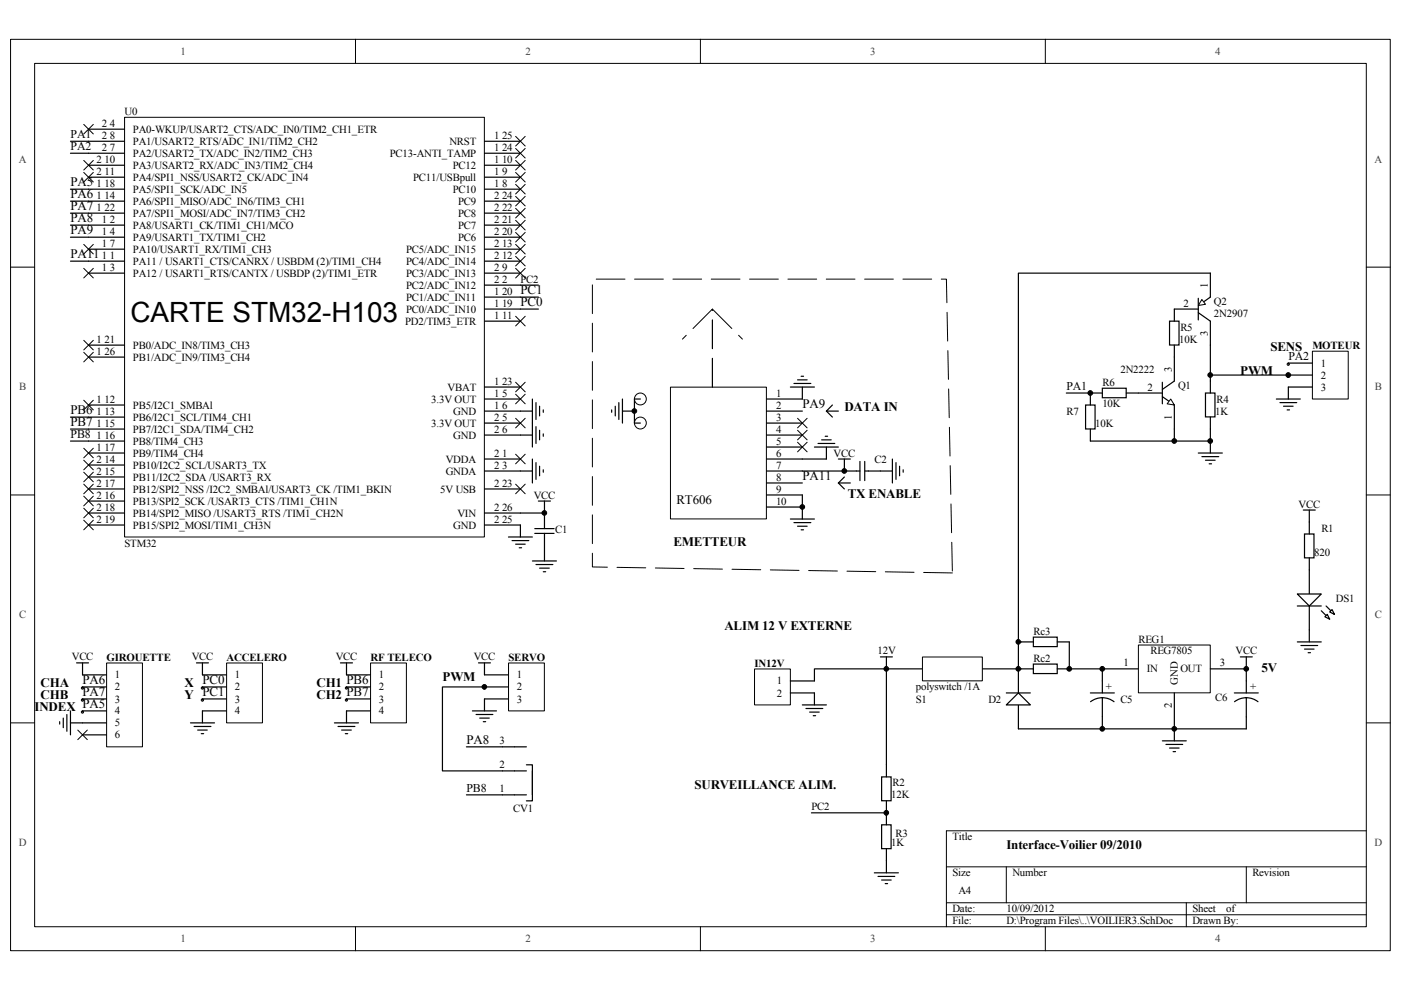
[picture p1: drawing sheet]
<svg xmlns="http://www.w3.org/2000/svg" width="297mm" height="210mm" viewBox="0 0 297 210" stroke-linecap="round" stroke-linejoin="round" font-family="sans-serif">
<path d="M2.2 8.3h292.6v193.3h-292.6z" fill="none" stroke="#000" stroke-width=".21"/>
<path d="M7.4 13.5h282.3v183h-282.3z" fill="#fff"/>
<g fill="none" stroke="#000" stroke-width=".21">
<path d="M7.3 13.4h282.4v183.1h-282.4zM75.4 8.3v5.1M148.5 8.3v5.1M221.6 8.3v5.1M2.2 56.6h5.1M289.7 56.6h5.1M2.2 104.9h5.1M289.7 104.9h5.1M2.2 153.3h5.1M289.7 153.3h5.1M289.7 176.1h-89v20.4M75.4 196.5v5.1"/>
<path d="M148.5 196.5v5.1M200.7 183.8h89M200.7 191.4h89M200.7 194h89M213.4 183.8v7.6M221.6 196.5v5.1M251.5 191.4v5.1M264.2 183.8v7.6"/>
</g>
<path d="M276.6 113.2h2v5.1h-2zM277.6 110.7v2.5M277.6 118.3v7.6M277.6 128.5v5.1" fill="none" stroke="#000" stroke-width=".25"/>
<path d="M275.1 125.9h5l-2.5 2.6z" fill="#fff"/>
<path d="M275.1 125.9h5l-2.5 2.6zM280.1 129.5l1.8 1.8M281.2 128.5l1.7 1.8" fill="none" stroke="#000" stroke-width=".25"/>
<path d="M281.4 130.3l.5 1-1-.5z" fill="#fff"/>
<path d="M281.4 130.3l.5 1-1-.5z" fill="none" stroke="#000" stroke-width=".25"/>
<path d="M281.9 129.8l.5-.6 .5 1.1z" fill="#fff"/>
<path d="M162.5 84.6h7.6M162.5 87.2h7.6M162.5 89.7h7.6M162.5 92.2h7.6M162.5 94.8h7.6M162.5 97.3h7.6M162.5 99.9h7.6M162.5 102.4h7.6M162.5 104.9h7.6M162.5 107.5h7.6M275.1 128.5h5M281.9 129.8l.5-.6 .5 1.1z" fill="none" stroke="#000" stroke-width=".25"/>
<path d="M142.2 82.1h20.3v27.9h-20.3z" fill="#fff"/>
<path d="M142.2 82.1h20.3v27.9h-20.3z" fill="none" stroke="#000" stroke-width=".21"/>
<g fill="none" stroke="#000" stroke-width=".25">
<path d="M169.9 79.8h.5M167.6 82.1h5.1M168.3 81.3h3.6M169.1 80.5h2M170.1 82.1v2.5M172.7 94.8h5.1M173.4 94h3.6M174.2 93.3h2M175 92.5h.5M175.2 94.8v2.5h-5.1M177.8 97.3h2.5M179 97.3v2.6"/>
<path d="M167.6 110h5.1M168.3 110.8h3.6M169.1 111.6h2M169.9 112.3h.5M170.1 107.5v2.5"/>
</g>
<circle cx="135.8" cy="89.7" r="1.26" fill="#fff"/>
<circle cx="135.8" cy="89.7" r="1.26" fill="none" stroke="#000" stroke-width=".21"/>
<path d="M134.5 89.7h1.3" fill="none" stroke="#000" stroke-width=".25"/>
<circle cx="135.8" cy="84.6" r="1.26" fill="#fff"/>
<circle cx="135.8" cy="84.6" r="1.26" fill="none" stroke="#000" stroke-width=".21"/>
<g fill="none" stroke="#000" stroke-width=".25">
<path d="M129.7 86.9v.5M130.4 86.1v2.1M131.2 85.4v3.5M132 84.6v5.1M132 87.2h2.5M134.5 84.6h1.3M276.3 108.1h2.6M277.6 108.1v2.6M12.7 153v.5M13.4 152.3v2M14.2 151.5v3.5M14.9 150.7v5.1"/>
<path d="M14.9 153.3h2.6M16.2 140.5h2.6M17.5 140.5v2.6"/>
</g>
<path d="M151 82.1v-16.6l-6.3 6.4M151 82.1v-16.6l6.4 6.4" fill="none" stroke="#000" stroke-width=".21" stroke-dasharray="6.1 2"/>
<path d="M48.1 140.6h7.5v12.7h-7.5z" fill="#fff"/>
<path d="M48 140.6h7.6v12.7h-7.6z" fill="none" stroke="#000" stroke-width=".21"/>
<path d="M40.4 153.3h5.1M41.1 154h3.6M41.7 140.5h2.5M41.9 154.8h2M42.7 155.6h.5M42.9 140.5v2.6h5.1M42.9 145.6h5.1M42.9 148.2h5.1M48 150.7h-5.1v2.6" fill="none" stroke="#000" stroke-width=".25"/>
<path d="M78.6 140.6h7.6v12.7h-7.6z" fill="#fff"/>
<path d="M78.6 140.6h7.6v12.7h-7.6z" fill="none" stroke="#000" stroke-width=".21"/>
<path d="M70.9 153.3h5.1M71.7 154h3.5M72.2 140.5h2.5M72.4 154.8h2.1M73.2 155.6h.5M73.5 140.5v2.6h5M73.5 145.6h5M73.5 148.2h5M78.5 150.7h-5v2.6M101.4 140.5h2.6M102.7 140.5v2.6" fill="none" stroke="#000" stroke-width=".25"/>
<path d="M107.8 140.6h7.6v10.1h-7.6z" fill="#fff"/>
<path d="M169.1 88.7l2 2M169.1 91.2l2 2.1M169.1 93.8l2 2M171.1 88.7l-2 2M171.1 91.2l-2 2.1M171.1 93.8l-2 2M107.8 140.6h7.6v10.1h-7.6z" fill="none" stroke="#000" stroke-width=".21"/>
<path d="M100.2 150.7h5.1M100.9 151.5h3.6M101.7 152.3h2M102.5 153h.5M102.7 143.1h5.1M102.7 145.6h5.1M107.8 148.2h-5.1v2.5" fill="none" stroke="#000" stroke-width=".25"/>
<path d="M201.9 121.5l-76.3-1.3v-61h75.1l1.2 62.3" fill="none" stroke="#000" stroke-width=".21" stroke-dasharray="6.1 2"/>
<path d="M160 141.9h7.6v7.6h-7.6z" fill="#fff"/>
<path d="M160 141.8h7.6v7.7h-7.6z" fill="none" stroke="#000" stroke-width=".21"/>
<path d="M167.6 144.4h5.1M167.6 146.9h5.1v2.6M170.1 149.5h5.1M170.9 150.2h3.6M171.7 151h2M172.4 151.7h.5M215.9 141.8v5.1M215.9 149.5v5" fill="none" stroke="#000" stroke-width=".25"/>
<path d="M213.4 149.5l2.5-2.6 2.6 2.6z" fill="#fff"/>
<path d="M187.9 141.8h7.7M208.3 141.8h7.6M213.4 149.5l2.5-2.6 2.6 2.6zM213.4 146.9h5.1" fill="none" stroke="#000" stroke-width=".25"/>
<path d="M195.6 139.3h12.7v5.1h-12.7z" fill="#fff"/>
<path d="M195.6 139.3h12.7v5.1h-12.7z" fill="none" stroke="#000" stroke-width=".21"/>
<path d="M134.5 84.6v5.1M175.2 87.2h2.6M175.2 87.2l1.3 1.2M176.5 85.9l-1.3 1.3M261.7 146.9h5.1M264.2 147.9l1.6 .3 .9 .6M264.2 147.9l-1 .2-1.5 .7M264.2 141.8v5.1M264.2 147.9v6.6" fill="none" stroke="#000" stroke-width=".25"/>
<path d="M241.4 136.8h15.2v10.1h-15.2z" fill="#fff"/>
<path d="M241.4 136.8h15.2v10.1h-15.2z" fill="none" stroke="#000" stroke-width=".21"/>
<g fill="none" stroke="#000" stroke-width=".25">
<path d="M263 139.3h2.5M264.2 139.3v2.5h-7.6M275.1 136.1h5M275.8 136.9h3.6M276.6 137.6h2M277.3 138.4h.6M277.6 133.6v2.5M216.6 141.8h2.5M219.1 140.8h5.1v2h-5.1zM224.2 141.8h2.5M231.2 146.9h5.1M233.7 147.9l1.6 .3 .9 .6"/>
<path d="M233.7 147.9l-1.1 .2-1.4 .7M233.7 147.9v6.6M241.3 141.8h-7.6v5.1M246.4 157.1h5.1M247.2 157.8h3.6M248 158.6h2M248.7 159.4h.5M249 146.9v10.2"/>
</g>
<path d="M22.6 140.6h7.6v17.7h-7.6z" fill="#fff"/>
<path d="M16.5 154.8l2 2M18.5 154.8l-2 2M22.6 140.6h7.6v17.7h-7.6z" fill="none" stroke="#000" stroke-width=".21"/>
<g fill="none" stroke="#000" stroke-width=".25">
<path d="M216.6 136.1h2.5M219.1 135.1h5.1v2h-5.1zM224.2 136.1h2.5v5.7h7M17.5 143.1h5.1M17.5 145.6h5.1M17.5 148.2h5.1M17.5 150.7h5.1M17.5 153.3h5.1M17.5 155.8h5.1M172.7 144.4v-2.6h15.2v22.9M172 172.3h15.9M186.9 164.7h2v5.1h-2z"/>
<path d="M186.9 174.9h2v5h-2zM187.9 169.8v5.1M187.9 180v5.1M185.4 185.1h5.1M186.2 185.8h3.5M186.9 186.6h2.1M187.7 187.3h.5"/>
</g>
<path d="M26.4 24.9h76.3v89h-76.3z" fill="#fff"/>
<g fill="none" stroke="#000" stroke-width=".21">
<path d="M17.8 26.4l2 2M17.8 34l2 2M17.8 36.6l2 2M19.8 26.4l-2 2M19.8 34l-2 2M19.8 36.6l-2 2M26.4 24.9h76.3v89h-76.3zM109.3 39.1l2.1 2M109.3 36.6l2.1 2M109.3 34l2.1 2M109.3 31.5l2.1 2M109.3 28.9l2.1 2.1"/>
<path d="M111.4 39.1l-2.1 2M111.4 36.6l-2.1 2M111.4 34l-2.1 2M111.4 31.5l-2.1 2M111.4 28.9l-2.1 2.1M17.8 51.8l2 2M17.8 56.9l2 2M19.8 51.8l-2 2M19.8 56.9l-2 2M109.3 56.9l2.1 2M109.3 54.4l2.1 2M109.3 51.8l2.1 2"/>
<path d="M109.3 49.3l2.1 2M109.3 46.7l2.1 2.1M109.3 44.2l2.1 2M109.3 41.6l2.1 2.1M111.4 56.9l-2.1 2M111.4 54.4l-2.1 2M111.4 51.8l-2.1 2M111.4 49.3l-2.1 2M111.4 46.7l-2.1 2.1M111.4 44.2l-2.1 2M111.4 41.6l-2.1 2.1M17.8 72.2l2 2"/>
<path d="M17.8 74.7l2 2M19.8 72.2l-2 2M19.8 74.7l-2 2M109.3 67.1l2.1 2M111.4 67.1l-2.1 2M17.8 95l2 2.1M17.8 97.6l2 2M17.8 84.9l2 2M19.8 95l-2 2.1M19.8 97.6l-2 2M19.8 84.9l-2 2M109.3 96.3l2.1 2"/>
<path d="M109.3 88.7l2.1 2M109.3 83.6l2.1 2M109.3 81l2.1 2.1M111.4 96.3l-2.1 2M111.4 88.7l-2.1 2M111.4 83.6l-2.1 2M111.4 81l-2.1 2.1M17.8 100.1l2 2.1M17.8 102.7l2 2M17.8 105.2l2 2.1M17.8 107.8l2 2M17.8 110.3l2 2"/>
<path d="M19.8 100.1l-2 2.1M19.8 102.7l-2 2M19.8 105.2l-2 2.1M19.8 107.8l-2 2M19.8 110.3l-2 2M109.3 102.7l2.1 2M111.4 102.7l-2.1 2"/>
</g>
<g fill="none" stroke="#000" stroke-width=".25">
<path d="M14.9 30h11.5M14.9 32.5h11.5M18.8 27.4h7.6M18.8 35h7.6M18.8 37.6h7.6M102.7 30h7.6M102.7 32.5h7.6M102.7 35h7.6M102.7 37.6h7.6M14.9 40.1h11.5M14.9 42.7h11.5M14.9 45.2h11.5"/>
<path d="M14.9 47.7h11.5M14.9 50.3h11.5M14.9 55.4h11.5M18.8 52.8h7.6M18.8 57.9h7.6M102.7 40.1h7.6M102.7 42.7h7.6M102.7 45.2h7.6M102.7 47.7h7.6M102.7 50.3h7.6M102.7 52.8h7.6M102.7 55.4h7.6"/>
<path d="M102.7 57.9h7.6M18.8 73.2h7.6M18.8 75.7h7.6M102.7 65.5h11.4M102.7 63h11.4M102.7 60.5h11.4M102.7 68.1h7.6M14.9 88.4h11.5M14.9 91h11.5M14.9 93.5h11.5M18.8 98.6h7.6M18.8 85.9h7.6"/>
<path d="M18.8 96.1h7.6M102.7 84.6h7.6M102.7 87.2h10.2M102.7 82.1h7.6M102.7 97.3h7.6M102.7 99.9h10.2M102.7 89.7h7.6M102.7 92.2h10.2M112.9 84.6v10.2M112.9 97.3v5.1M113.6 85.4v3.5M113.6 90.5v3.5"/>
<path d="M113.6 98.1v3.5M114.4 86.1v2.1M114.4 91.2v2.1M114.4 98.8v2.1M115.2 86.9v.5M115.2 92v.5M115.2 99.6v.5M170.1 99.9h12.2M182.3 97.8v4.1M183.3 99.9h3.4M183.3 97.8v4.1M18.8 101.1h7.6"/>
<path d="M18.8 103.7h7.6M18.8 106.2h7.6M18.8 108.8h7.6M18.8 111.3h7.6M102.7 103.7h7.6M102.7 108.8h12.7M102.7 111.3h7.6v2.6M107.8 113.9h5.1M108.6 114.6h3.5M109.3 115.4h2.1M110.1 116.1h.5M112.9 118.9h5.1"/>
<path d="M113.4 112.1h4.1M113.4 113.1h4.1M113.6 119.7h3.6M114.1 106.2h2.6M115.4 106.2v5.9M115.4 113.1v5.8M114.4 120.5h2.1M115.2 121.2h.5M98.9 158.3h12.7M102.7 145.6h-8.9v17.8h17.8M215.9 154.5h48.3M98.9 168.5h12.7"/>
<path d="M111.6 162.2h1.3v7.6h-1.3M112.9 163.4v5.1"/>
</g>
<circle cx="17.5" cy="145.9" r=".23" fill="#fff"/>
<circle cx="17.5" cy="145.9" r=".23" fill="none" stroke="#000" stroke-width=".21"/>
<path d="M17.5 145.6v.3" fill="none" stroke="#000" stroke-width=".25"/>
<circle cx="17.5" cy="148.4" r=".24" fill="#fff"/>
<circle cx="17.5" cy="148.4" r=".24" fill="none" stroke="#000" stroke-width=".21"/>
<path d="M17.5 148.2v.2" fill="none" stroke="#000" stroke-width=".25"/>
<path d="M42.7 145.7h.4v.3h-.4z" fill-rule="evenodd" fill="#fff"/>
<path d="M42.7 145.7h.4v.3h-.4z" fill="none" stroke="#000" stroke-width=".21"/>
<path d="M42.9 145.6v.3" fill="none" stroke="#000" stroke-width=".25"/>
<path d="M42.7 148.3h.4v.3h-.4z" fill-rule="evenodd" fill="#fff"/>
<path d="M42.7 148.3h.4v.3h-.4z" fill="none" stroke="#000" stroke-width=".21"/>
<path d="M42.9 148.2v.2" fill="none" stroke="#000" stroke-width=".25"/>
<circle cx="73.4" cy="145.9" r=".23" fill="#fff"/>
<circle cx="73.4" cy="145.9" r=".23" fill="none" stroke="#000" stroke-width=".21"/>
<path d="M73.5 145.6v.3" fill="none" stroke="#000" stroke-width=".25"/>
<circle cx="73.4" cy="148.4" r=".24" fill="#fff"/>
<circle cx="73.4" cy="148.4" r=".24" fill="none" stroke="#000" stroke-width=".21"/>
<path d="M73.5 148.2v.2" fill="none" stroke="#000" stroke-width=".25"/>
<circle cx="102.7" cy="145.9" r=".23" fill="#fff"/>
<circle cx="102.7" cy="145.9" r=".23" fill="none" stroke="#000" stroke-width=".21"/>
<path d="M102.7 145.6v.3" fill="none" stroke="#000" stroke-width=".25"/>
<path d="M17.3 150.8h.3v.3h-.3z" fill-rule="evenodd" fill="#fff"/>
<path d="M17.3 150.8h.3v.3h-.3z" fill="none" stroke="#000" stroke-width=".21"/>
<path d="M17.5 150.7v.3" fill="none" stroke="#000" stroke-width=".25"/>
<path d="M187.7 172.4h.4v.4h-.4z" fill-rule="evenodd" fill="#fff"/>
<path d="M187.7 172.4h.4v.4h-.4z" fill="none" stroke="#000" stroke-width=".21"/>
<path d="M187.9 172.3v.3" fill="none" stroke="#000" stroke-width=".25"/>
<path d="M278.3 74.5h7.6v10.1h-7.6z" fill="#fff"/>
<path d="M278.3 74.5h7.6v10.1h-7.6z" fill="none" stroke="#000" stroke-width=".21"/>
<path d="M273.2 77h5M273.2 79.5h5M270.6 84.6h5.1M271.4 85.4h3.5M272.1 86.1h2.1M272.9 86.9h.5M278.2 82.1h-5v2.5" fill="none" stroke="#000" stroke-width=".25"/>
<path d="M273 77.1h.3v.3h-.3z" fill-rule="evenodd" fill="#fff"/>
<path d="M273 77.1h.3v.3h-.3z" fill="none" stroke="#000" stroke-width=".21"/>
<path d="M273.2 77v.2" fill="none" stroke="#000" stroke-width=".25"/>
<path d="M273 79.6h.3v.3h-.3z" fill-rule="evenodd" fill="#fff"/>
<path d="M273 79.6h.3v.3h-.3z" fill="none" stroke="#000" stroke-width=".21"/>
<path d="M249 75.7v5.1l-2.6 1.8M273.2 79.5v.3M241.3 83.3h5.1M246.4 84.1l2.6 1.8v5.1M246.4 81v4.6" fill="none" stroke="#000" stroke-width=".25"/>
<path d="M248.2 84.6l.8 1.3-1.5-.3z" fill="#fff"/>
<path d="M248.2 84.6l.8 1.3-1.5-.3z" fill="none" stroke="#000" stroke-width=".21"/>
<path d="M256.6 57.9v5.1l-1.8 1.3M249 65.5h5.1M254.1 66.3l2.5 1.8v5.1M254.1 63.2v4.6" fill="none" stroke="#000" stroke-width=".25"/>
<path d="M254.8 63.5l.8 1-1.5 .3z" fill="#fff"/>
<g fill="none" stroke="#000" stroke-width=".21">
<path d="M254.8 63.5l.8 1-1.5 .3z"/>
<circle cx="256.6" cy="79.5" r=".49"/>
<circle cx="273.1" cy="79.5" r=".5"/>
<circle cx="134.5" cy="87.1" r=".5"/>
<circle cx="179" cy="99.9" r=".5"/>
<circle cx="231.2" cy="83.3" r=".5"/>
<circle cx="249" cy="93.5" r=".5"/>
<circle cx="256.6" cy="93.5" r=".49"/>
<circle cx="115.4" cy="108.8" r=".49"/>
<circle cx="170.1" cy="107.5" r=".49"/>
<circle cx="215.9" cy="136.1" r=".49"/>
<circle cx="102.7" cy="145.6" r=".49"/>
<circle cx="187.9" cy="141.8" r=".49"/>
<circle cx="215.9" cy="141.8" r=".49"/>
<circle cx="226.7" cy="141.8" r=".49"/>
<circle cx="233.7" cy="141.8" r=".5"/>
<circle cx="233.7" cy="154.5" r=".5"/>
<circle cx="249" cy="154.5" r=".5"/>
<circle cx="264.2" cy="141.8" r=".5"/>
<circle cx="187.9" cy="172.3" r=".49"/>
</g>
<g fill="none" stroke="#000" stroke-width=".25">
<path d="M256.6 57.9h-40.7v83.9h.7M248 68.1h2v5.1h-2zM249 65.5v2.6M249 73.2v2.5M256.6 73.2v10.1M256.6 79.5h16.6M186.7 99.9h2.5M189.2 97.3v5.1M190 98.1v3.5M190.7 98.8v2.1M191.5 99.6v.5M226.1 83.3h7.6"/>
<path d="M230.2 85.9h2v5.1h-2zM231.2 83.3v2.6M233.7 82.3h5.1v2h-5.1zM238.8 83.3h2.5M249 91v2.5M254.1 96.1h5.1M254.8 96.8h3.6M255.6 83.3h2v5.1h-2zM255.6 97.6h2M256.4 98.3h.5M256.6 88.4v5.1h-25.4v-2.5M256.6 93.5v2.6"/>
<path d="M170.1 104.9v2.6M177.8 102.4h2.5M177.8 102.4l1.2 1.3M179 101.1l-1.2 1.3M186.7 139.3h2.5M187.9 139.3v2.5M215.9 136.1h.7"/>
</g>
<g fill="#000">
<circle cx="256.6" cy="79.5" r=".49"/>
<circle cx="273.1" cy="79.5" r=".5"/>
<circle cx="134.5" cy="87.1" r=".5"/>
<circle cx="179" cy="99.9" r=".5"/>
<circle cx="231.2" cy="83.3" r=".5"/>
<circle cx="249" cy="93.5" r=".5"/>
<circle cx="256.6" cy="93.5" r=".49"/>
<circle cx="115.4" cy="108.8" r=".49"/>
<circle cx="170.1" cy="107.5" r=".49"/>
<circle cx="215.9" cy="136.1" r=".49"/>
<circle cx="102.7" cy="145.6" r=".49"/>
<circle cx="187.9" cy="141.8" r=".49"/>
<circle cx="215.9" cy="141.8" r=".49"/>
<circle cx="226.7" cy="141.8" r=".49"/>
<circle cx="233.7" cy="141.8" r=".5"/>
<circle cx="233.7" cy="154.5" r=".5"/>
<circle cx="249" cy="154.5" r=".5"/>
<circle cx="264.2" cy="141.8" r=".5"/>
<circle cx="187.9" cy="172.3" r=".49"/>
</g>
<text font-size="5.9" x="27.7" y="68.4">CARTE STM32-H103</text>
<g font-size="2.8">
<text x="15" y="39.5">PA5</text>
<text x="15" y="42">PA6</text>
<text x="15" y="44.6">PA7</text>
<text x="15" y="47.1">PA8</text>
<text x="15" y="49.6">PA9</text>
<text x="15" y="54.7">PA11</text>
<text x="110.4" y="64.9">PC0</text>
<text x="110.4" y="62.4">PC1</text>
<text x="269.3" y="74.4">SENS</text>
<text x="263" y="79.5">PWM</text>
<text x="15" y="87.8">PB6</text>
<text x="170.1" y="86.5">PA9</text>
<text x="179" y="87.1">DATA IN</text>
<text x="15" y="90.3">PB7</text>
<text x="170.1" y="101.8">PA11</text>
<text x="143.4" y="106.8">RT606</text>
<text x="179.7" y="105.7">TX ENABLE</text>
<text x="142.8" y="115.8">EMETTEUR</text>
<text x="153.6" y="133.5">ALIM 12 V EXTERNE</text>
<text x="267.4" y="142.4">5V</text>
<text x="8.6" y="145.6">CHA</text>
<text x="8.6" y="148.1">CHB</text>
<text x="17.5" y="145">PA6</text>
<text x="17.5" y="147.5">PA7</text>
<text x="39.1" y="145.6">X PC0</text>
<text x="39.1" y="148.1">Y PC1</text>
<text x="67.1" y="145.6">CH1 PB6</text>
<text x="67.1" y="148.1">CH2 PB7</text>
<text x="93.8" y="144.3">PWM</text>
<text x="7.3" y="150.7">INDEX PA5</text>
<text x="98.9" y="157.7">PA8</text>
<text x="147.2" y="167.2">SURVEILLANCE ALIM.</text>
<text x="213.4" y="179.9">Interface-Voilier 09/2010</text>
</g>
<g font-size="2.5">
<text x="15" y="29.4">PA1</text>
<text x="15" y="31.9">PA2</text>
<text x="273.2" y="76.4">PA2</text>
<text x="226.1" y="82.8">PA1</text>
<text x="15" y="92.9">PB8</text>
<text x="98.9" y="167.9">PB8</text>
</g>
<g font-size="2.3" fill="#404040">
<text x="38.3" y="11.6">1</text>
<text x="111.4" y="11.6">2</text>
<text x="184.5" y="11.6">3</text>
<text x="257.7" y="11.6">4</text>
<text x="4" y="34.5">A</text>
<text x="291.4" y="34.5">A</text>
<text x="4" y="82.8">B</text>
<text x="291.5" y="82.8">B</text>
<text x="4" y="131.1">C</text>
<text x="291.5" y="131.1">C</text>
<text x="4" y="179.4">D</text>
<text x="291.4" y="179.4">D</text>
<text x="38.3" y="199.8">1</text>
<text x="111.4" y="199.8">2</text>
<text x="184.5" y="199.8">3</text>
<text x="257.7" y="199.8">4</text>
</g>
<g font-size="2.3">
<text x="21.6" y="26.9">2 4</text>
<text x="21.6" y="29.4">2 8</text>
<text x="26.4" y="24.3">U0</text>
<text x="28.2" y="28.2">PA0-WKUP/USART2_CTS/ADC_IN0/TIM2_CH1_ETR</text>
<text x="104.8" y="29.4">1 25</text>
<text x="20.5" y="34.5">2 10</text>
<text x="21.6" y="32">2 7</text>
<text x="28.2" y="30.7">PA1/USART2_RTS/ADC_IN1/TIM2_CH2</text>
<text x="28.2" y="33.3">PA2/USART2_TX/ADC_IN2/TIM2_CH3</text>
<text x="28.2" y="35.8">PA3/USART2_RX/ADC_IN3/TIM2_CH4</text>
<text x="82.7" y="33.3">PC13-ANTI_TAMP</text>
<text x="95.3" y="30.7">NRST</text>
<text x="96" y="35.8">PC12</text>
<text x="104.8" y="34.5">1 10</text>
<text x="104.8" y="32">1 24</text>
<text x="20.5" y="37.1">2 11</text>
<text x="20.5" y="39.6">1 18</text>
<text x="28.2" y="38.3">PA4/SPI1_NSS/USART2_CK/ADC_IN4</text>
<text x="28.2" y="40.9">PA5/SPI1_SCK/ADC_IN5</text>
<text x="87.6" y="38.3">PC11/USBpull</text>
<text x="96" y="40.9">PC10</text>
<text x="104.8" y="39.6">1 8</text>
<text x="104.8" y="37.1">1 9</text>
<text x="20.5" y="42.1">1 14</text>
<text x="20.5" y="44.7">1 22</text>
<text x="21.6" y="47.2">1 2</text>
<text x="28.2" y="43.4">PA6/SPI1_MISO/ADC_IN6/TIM3_CH1</text>
<text x="28.2" y="46">PA7/SPI1_MOSI/ADC_IN7/TIM3_CH2</text>
<text x="97.1" y="46">PC8</text>
<text x="97.1" y="43.4">PC9</text>
<text x="104.8" y="47.2">2 21</text>
<text x="104.8" y="44.7">2 22</text>
<text x="104.8" y="42.1">2 24</text>
<text x="21.6" y="49.8">1 4</text>
<text x="21.6" y="52.3">1 7</text>
<text x="28.2" y="48.5">PA8/USART1_CK/TIM1_CH1/MCO</text>
<text x="28.2" y="51">PA9/USART1_TX/TIM1_CH2</text>
<text x="28.2" y="53.6">PA10/USART1_RX/TIM1_CH3</text>
<text x="86.1" y="53.6">PC5/ADC_IN15</text>
<text x="97.1" y="51">PC6</text>
<text x="97.1" y="48.5">PC7</text>
<text x="104.8" y="49.8">2 20</text>
<text x="104.8" y="52.3">2 13</text>
<text x="21.6" y="54.9">1 1</text>
<text x="21.6" y="57.4">1 3</text>
<text x="28.2" y="56.1">PA11 / USART1_CTS/CANRX / USBDM (2)/TIM1_CH4</text>
<text x="28.2" y="58.7">PA12 / USART1_RTS/CANTX / USBDP (2)/TIM1_ETR</text>
<text x="86.1" y="58.7">PC3/ADC_IN13</text>
<text x="86.1" y="56.1">PC4/ADC_IN14</text>
<text x="104.8" y="59.9">2 2</text>
<text x="104.8" y="57.4">2 9</text>
<text x="104.8" y="54.9">2 12</text>
<text x="110.4" y="59.9">PC2</text>
<text x="86.1" y="63.8">PC1/ADC_IN11</text>
<text x="86.1" y="61.2">PC2/ADC_IN12</text>
<text x="104.8" y="65">1 19</text>
<text x="104.8" y="62.5">1 20</text>
<text x="250.9" y="65">2</text>
<text x="256.1" y="61" transform="rotate(-90 256.1 61)">1</text>
<text x="257.4" y="64.8">Q2</text>
<text x="85.9" y="68.8">PD2/TIM3_ETR</text>
<text x="86.1" y="66.3">PC0/ADC_IN10</text>
<text x="104.8" y="67.6">1 11</text>
<text x="250.3" y="70.1">R5</text>
<text x="256.1" y="71.3" transform="rotate(-90 256.1 71.3)">3</text>
<text x="257.4" y="67.3">2N2907</text>
<text x="20.5" y="72.7">1 21</text>
<text x="20.5" y="75.2">1 26</text>
<text x="28.2" y="73.9">PB0/ADC_IN8/TIM3_CH3</text>
<text x="28.2" y="76.5">PB1/ADC_IN9/TIM3_CH4</text>
<text x="250" y="72.7">10K</text>
<text x="278.3" y="74">MOTEUR</text>
<text x="280" y="77.7">1</text>
<text x="94.9" y="82.8">VBAT</text>
<text x="104.8" y="81.6">1 23</text>
<text x="233.7" y="81.8">R6</text>
<text x="237.5" y="79">2N2222</text>
<text x="243.3" y="82.8">2</text>
<text x="248.4" y="78.8" transform="rotate(-90 248.4 78.8)">3</text>
<text x="249.8" y="82.6">Q1</text>
<text x="280" y="80.3">2</text>
<text x="280" y="82.8">3</text>
<text x="20.5" y="85.4">1 12</text>
<text x="20.5" y="87.9">1 13</text>
<text x="28.2" y="86.6">PB5/I2C1_SMBAl</text>
<text x="28.2" y="89.2">PB6/I2C1_SCL/TIM4_CH1</text>
<text x="91.4" y="85.4">3.3V OUT</text>
<text x="96.1" y="87.9">GND</text>
<text x="104.8" y="84.1">1 5</text>
<text x="104.8" y="86.6">1 6</text>
<text x="104.8" y="89.2">2 5</text>
<text x="164.5" y="84.1">1</text>
<text x="164.5" y="86.6">2</text>
<text x="164.5" y="89.2">3</text>
<text x="226.1" y="87.9">R7</text>
<text x="233.7" y="86.4">10K</text>
<text x="248.4" y="89.1" transform="rotate(-90 248.4 89.1)">1</text>
<text x="257.6" y="87.9">1K</text>
<text x="257.9" y="85.4">R4</text>
<text x="20.5" y="90.5">1 15</text>
<text x="20.5" y="93">1 16</text>
<text x="20.5" y="95.5">1 17</text>
<text x="28.2" y="91.7">PB7/I2C1_SDA/TIM4_CH2</text>
<text x="28.2" y="94.3">PB8/TIM4_CH3</text>
<text x="91.4" y="90.5">3.3V OUT</text>
<text x="96.1" y="93">GND</text>
<text x="104.8" y="91.7">2 6</text>
<text x="164.5" y="91.7">4</text>
<text x="164.5" y="94.3">5</text>
<text x="232.2" y="90.5">10K</text>
<text x="20.5" y="98.1">2 14</text>
<text x="20.5" y="100.6">2 15</text>
<text x="28.2" y="99.4">PB10/I2C2_SCL/USART3_TX</text>
<text x="28.2" y="101.9">PB11/I2C2_SDA /USART3_RX</text>
<text x="28.2" y="96.8">PB9/TIM4_CH4</text>
<text x="94.5" y="98.1">VDDA</text>
<text x="94.5" y="100.6">GNDA</text>
<text x="104.8" y="96.8">2 1</text>
<text x="104.8" y="99.4">2 3</text>
<text x="164.5" y="96.8">6</text>
<text x="164.5" y="99.4">7</text>
<text x="164.5" y="101.9">8</text>
<text x="176.7" y="96.8">VCC</text>
<text x="185.4" y="98.1">C2</text>
<text x="20.5" y="103.2">2 17</text>
<text x="20.5" y="105.7">2 16</text>
<text x="28.2" y="104.4">PB12/SPI2_NSS /I2C2_SMBAl/USART3_CK /TIM1_BKIN</text>
<text x="28.2" y="107">PB13/SPI2_SCK /USART3_CTS /TIM1_CH1N</text>
<text x="93.3" y="104.4">5V USB</text>
<text x="104.8" y="103.2">2 23</text>
<text x="113.2" y="105.7">VCC</text>
<text x="164.5" y="104.4">9</text>
<text x="164.5" y="107">10</text>
<text x="275.3" y="107.6">VCC</text>
<text x="20.5" y="108.2">2 18</text>
<text x="20.5" y="110.8">2 19</text>
<text x="28.2" y="109.5">PB14/SPI2_MISO /USART3_RTS /TIM1_CH2N</text>
<text x="28.2" y="112.1">PB15/SPI2_MOSI/TIM1_CH3N</text>
<text x="96.1" y="112.1">GND</text>
<text x="97" y="109.5">VIN</text>
<text x="104.8" y="110.8">2 25</text>
<text x="104.8" y="108.2">2 26</text>
<text x="117.7" y="113.1">C1</text>
<text x="280.2" y="112.7">R1</text>
<text x="26.4" y="115.9">STM32</text>
<text x="278.6" y="117.8">820</text>
<text x="283.2" y="127.7">DS1</text>
<text x="219.1" y="134.6">Rc3</text>
<text x="241.4" y="136.2">REG1</text>
<text x="15.2" y="140">VCC</text>
<text x="22.6" y="140.1">GIROUETTE</text>
<text x="24.4" y="143.8">1</text>
<text x="40.7" y="140">VCC</text>
<text x="48" y="140.1">ACCELERO</text>
<text x="49.8" y="143.8">1</text>
<text x="71.2" y="140">VCC</text>
<text x="78.5" y="140.1">RF TELECO</text>
<text x="80.3" y="143.8">1</text>
<text x="100.4" y="140">VCC</text>
<text x="107.8" y="140.1">SERVO</text>
<text x="109.6" y="143.8">1</text>
<text x="160" y="141.4">IN12V</text>
<text x="186" y="138.8">12V</text>
<text x="219.1" y="140.3">Rc2</text>
<text x="238.2" y="141.3">1</text>
<text x="243.1" y="142.6">IN</text>
<text x="243.9" y="138.8">REG7805</text>
<text x="250.3" y="142.6">OUT</text>
<text x="258.7" y="141.3">3</text>
<text x="262" y="138.8">VCC</text>
<text x="24.4" y="146.4">2</text>
<text x="24.4" y="148.9">3</text>
<text x="49.8" y="146.4">2</text>
<text x="49.8" y="148.9">3</text>
<text x="80.3" y="146.4">2</text>
<text x="80.3" y="148.9">3</text>
<text x="109.6" y="146.4">2</text>
<text x="109.6" y="148.9">3</text>
<text x="164.7" y="145.1">1</text>
<text x="164.7" y="147.7">2</text>
<text x="194.2" y="148.9">S1</text>
<text x="194.2" y="146.4">polyswitch /1A</text>
<text x="209.6" y="148.9">D2</text>
<text x="234.5" y="146.4">+</text>
<text x="237.5" y="148.9">C5</text>
<text x="249.7" y="145.1" transform="rotate(-90 249.7 145.1)">GND</text>
<text x="257.6" y="148.7">C6</text>
<text x="265" y="146.4">+</text>
<text x="24.4" y="151.5">4</text>
<text x="24.4" y="154">5</text>
<text x="49.8" y="151.5">4</text>
<text x="80.3" y="151.5">4</text>
<text x="248.4" y="150.1" transform="rotate(-90 248.4 150.1)">2</text>
<text x="24.4" y="156.6">6</text>
<text x="105.9" y="157.8">3</text>
<text x="105.9" y="162.9">2</text>
<text x="189.2" y="166.8">R2</text>
<text x="105.9" y="168">1</text>
<text x="108.8" y="172.1">CV1</text>
<text x="172" y="171.8">PC2</text>
<text x="189" y="169.3">12K</text>
<text x="189" y="179.5">1K</text>
<text x="189.8" y="177.5">R3</text>
<text x="201.9" y="178.1">Title</text>
<text x="201.9" y="185.8">Size</text>
<text x="214.6" y="185.8">Number</text>
<text x="265.5" y="185.8">Revision</text>
<text x="203.2" y="189.6">A4</text>
<text x="201.9" y="193.4">Date:</text>
<text x="201.9" y="195.9">File:</text>
<text x="213.4" y="193.4">10/09/2012</text>
<text x="213.4" y="195.9">D:\Program Files\..\VOILIER3.SchDoc</text>
<text x="252.8" y="193.4">Sheet</text>
<text x="252.8" y="195.9">Drawn By:</text>
<text x="259.9" y="193.4">of</text>
</g>
</svg>
